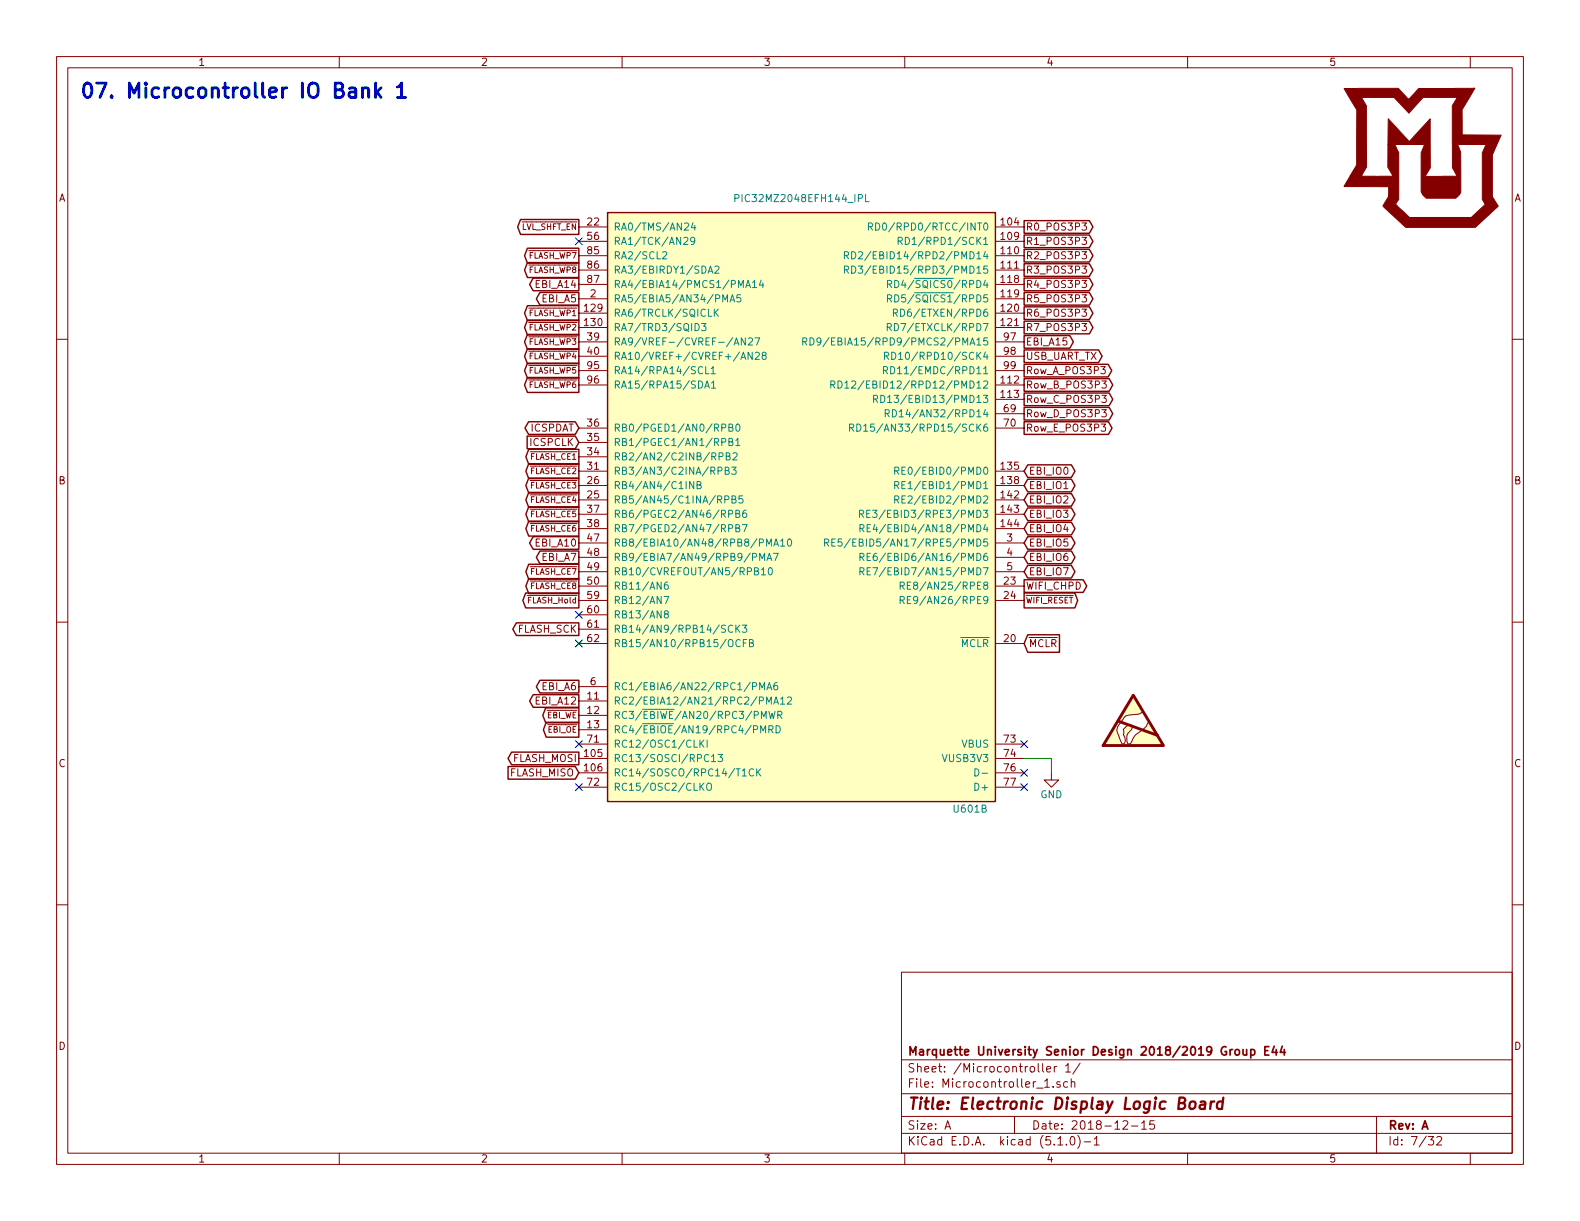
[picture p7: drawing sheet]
<svg xmlns="http://www.w3.org/2000/svg" width="279mm" height="216mm" viewBox="0 0 279 216" stroke-linecap="round" stroke-linejoin="round" font-family="sans-serif">
<g fill="none" stroke="#840000" stroke-width=".18">
<path d="M10 10h259.4v195.9h-259.4zM12 12h255.4v191.9h-255.4zM60 10v2M110 10v2M160 10v2M210 10v2M260 10v2M191.3 39.4h.8l-.4 .5 .4 .1v.6l-.2 .1-.6-.1M10 60h2M102.4 40.1h5M102.4 42.7h5M102.4 45.2h5"/>
<path d="M102.4 47.8h5M102.4 50.3h5M102.4 52.8h5M102.4 55.4h5M102.4 57.9h5M176 40.1h5.1M176 42.7h5.1M176 45.2h5.1M176 47.8h5.1M176 50.3h5.1M176 52.8h5.1M176 55.4h5.1"/>
<path d="M176 57.9h5.1M191.3 42h.8l-.4 .4 .4 .2v.5l-.2 .1-.6-.1M191.3 44.5h.8l-.4 .5 .4 .1v.5l-.2 .2-.6-.2M191.3 47h.8l-.4 .5 .4 .2v.5l-.2 .1-.6-.1M191.3 49.6h.8l-.4 .5 .4 .1v.5l-.2 .2-.6-.2M191.3 52.1h.8l-.4 .5 .4 .1v.6l-.2 .1-.6-.1M191.3 54.7h.8l-.4 .4 .4 .2v.5l-.2 .1-.6-.1M191.3 57.2h.8l-.4 .5 .4 .1v.5l-.2 .2-.6-.2M267.4 60h2M102.4 68.1h5M102.4 78.2h5M102.4 75.7h5"/>
<path d="M102.4 60.5h5M102.4 63h5M102.4 65.5h5M176 68.1h5.1M176 70.6h5.1M176 75.7h5.1M176 60.5h5.1M176 63h5.1M176 73.2h5.1M176 65.5h5.1M194.7 75h.8l-.4 .5 .4 .1-.1 .6-.5 .1-.2-.2M194.8 67.4h.8l-.4 .4 .4 .2v.5l-.2 .1-.6-.1"/>
<path d="M194.8 69.9h.8l-.4 .5 .4 .1v.5l-.2 .2-.6-.2M194.8 72.4h.8l-.4 .5 .4 .2v.5l-.2 .1-.6-.1M102.4 83.3h5M102.4 85.9h5M102.4 88.4h5M102.4 90.9h5M102.4 93.5h5M102.4 96h5M102.4 80.8h5M102.4 98.6h5M176 83.3h5.1M176 85.9h5.1"/>
<path d="M176 88.4h5.1M176 90.9h5.1M176 93.5h5.1M176 96h5.1M176 98.6h5.1M188.1 86.4h.7M10 110h2M102.4 113.8h5M102.4 103.6h5M102.4 106.2h5M102.4 101.1h5M102.4 108.7h5"/>
<path d="M102.4 111.3h5M176 113.8h5.1M176 103.6h5.1M176 106.2h5.1M176 101.1h5.1M267.4 110h2M102.4 134.1h5M102.4 136.7h5M102.4 124h5M102.4 126.5h5M102.4 129h5M102.4 121.4h5"/>
<path d="M102.4 131.6h5M102.4 139.2h5M176 134.1h5.1M176 136.7h5.1M176 131.6h5.1M176 139.2h5.1M185.9 136.7v1.2h1.3l-1.3 1.3-1.2-1.3h1.2M200.4 122.9l1.7 2.9-.6 .4-1.4 .2a1.5 1.5 0 0 0-1.6 1l-.2 .2a1.84 1.84 0 0 0-.4 2.7l.1 .3a1.05 1.05 0 0 0 .6 .9 .98 .98 0 0 0 .1-1.5v-.4a.98 .98 0 0 1 .6-1.3 .48 .48 0 0 1 .6-.1 .48 .48 0 0 1 .3 .5l-.1 .3a1.94 1.94 0 0 0-.7 2.4l.2 .1h.3a5.8 5.8 0 0 1 2.5-2.7l.4-.5a.75 .75 0 0 1 .5-.7l2.5 4.3h-10.8zM10 160h2M267.4 160h2M159.4 171.9h108v32h-108zM159.4 197.4h108"/>
<path d="M159.4 193.4h108M159.4 187.4h108M167.1 199.7l.5-1.5 .5 1.5M167.2 199.2h.8M179.4 197.4v3M184.4 188.1v1.3l.2 .2M184.7 192.3h.9M185.1 189.1l.7-.2-.1-.3h-.4l-.2 .2 .1 .7h.5M186.2 192.1v.2M186.4 188.6v1M186.9 188.6l-.5 .2M187.5 191.3h-.4l-.2 .2v.2l.6 .1v.4h-.6"/>
<path d="M188.4 188.5l.5-.4v1.5M188.4 189.6h.9M188.8 191.3h-.4l-.3 .2 .1 .7h.6M189.4 191.4l.3-.1h.3l.1 1M189.4 190.8v1.5M191 188l-1.3 1.9M198.6 198.3l.2-.1h.4l.2 .4-.9 1.1h.9M200.1 199.1h1.1M201.9 198.6l.4-.4v1.5M201.9 199.7h.8M204.1 198.2h-.7l-.1 .7 .2-.1h.5l.2 .2-.1 .5-.2 .2-.6-.2M243.4 197.4v6.5"/>
<path d="M60 203.9v2M110 203.9v2M159.4 200.4h108M160 203.9v2M187.1 202.5h.8M188.6 202.3v.2M189.4 201.1l.3-.1a.94 .94 0 0 1 0 1.5 .82 .82 0 0 1-.3-1.4zM190.6 200.8a1.71 1.71 0 0 1 0 2.2M191.7 201.9h1.2M193.5 201.4l.4-.4v1.5M193.5 202.5h.9M210 203.9v2"/>
<path d="M252.6 201h.9l-.5 .5 .4 .2v.6l-.2 .2-.6-.2M254.1 201.1l.2-.1h.4l.2 .4-.9 1.1h.9M260 203.9v2"/>
</g>
<path d="M210.5 194.9a.53 .53 0 0 1 .5-.2 .53 .53 0 0 1 .4 .4v.6a.54 .54 0 0 1-.6 .4 .54 .54 0 0 1-.5-.4zM212.3 194.8h.8l-.1 1.3M213.1 195.2l-.7 .1a.4 .4 0 0 0-.3 .4 .4 .4 0 0 0 .3 .4l.6-.1M214.1 194.8l-.1 1.3M214.7 194.8a.55 .55 0 0 0-.6 .3M216.2 194.8a.68 .68 0 0 0-1 .3v.8l.3 .2 .6-.1M216.3 194.1l-.2 2" fill="none" stroke="#840000" stroke-width=".41"/>
<path d="M218 185.6l-.5 .3M218.5 185.7l.2-.1 .4 .1v.7l-.2 .2-.4-.2zM219.8 185.6v.8a.37 .37 0 0 0 .6 0M220.4 185.6v1M221.2 185.6h.4l.3 .3-.1 .5-.2 .2-.4-.1M221.2 185.6v1.5M223.7 185.8h.5M224.4 185.1h-.7v1.5h.7M225.3 185l-.4 1.1h1M225.7 185.6v1M226.7 185l-.3 1.1h.9M227.1 185.6v1" fill="none" stroke="#840000" stroke-width=".3"/>
<g fill="#ffffc2" stroke="#ffffc2" stroke-width=".18">
<path d="M107.4 37.6h68.6v104.1h-68.6z"/>
<path d="M200.4 122.9l1.7 2.9-.6 .4-1.4 .2a1.5 1.5 0 0 0-1.6 1l-.2 .2a1.84 1.84 0 0 0-.4 2.7l.1 .3a1.05 1.05 0 0 0 .6 .9 .98 .98 0 0 0 .1-1.5v-.4a.98 .98 0 0 1 .6-1.3 .48 .48 0 0 1 .6-.1 .48 .48 0 0 1 .3 .5l-.1 .3a1.94 1.94 0 0 0-.7 2.4l.2 .1h.3a5.8 5.8 0 0 1 2.5-2.7l.4-.5a.75 .75 0 0 1 .5-.7l2.5 4.3h-10.8z"/>
</g>
<g fill="none" stroke="#840000" stroke-width=".25">
<path d="M92 38.8h10.4v2.7h-10.4l-.5-1.4zM107.4 37.6h68.6v104.1h-68.6zM181.1 39h11.5l.7 1.1-.7 1.1h-11.5zM93.3 54.1h9.1v2.6h-9.1l-.5-1.3zM93.3 56.6h9.1v2.6h-9.1l-.5-1.3zM93.3 59.1h9.1v2.7h-9.1l-.5-1.3zM93.3 43.9h9.1v2.6h-9.1l-.5-1.3zM93.3 46.4h9.1v2.7h-9.1l-.5-1.3zM94.3 49.2h8.1v2.2h-8.1l-.7-1.1zM95.5 51.7h6.9v2.2h-6.9l-.7-1.1zM181.1 59.3h8.1l.6 1.2-.6 1.1h-8.1zM181.1 41.6h11.5l.7 1.1-.7 1.1h-11.5z"/>
<path d="M181.1 44.1h11.5l.7 1.1-.7 1.1h-11.5zM181.1 46.6h11.5l.7 1.2-.7 1.1h-11.5zM181.1 49.2h11.5l.7 1.1-.7 1.1h-11.5zM181.1 51.7h11.5l.7 1.1-.7 1.1h-11.5zM181.1 54.3h11.5l.7 1.1-.7 1.1h-11.5zM181.1 56.8h11.5l.7 1.1-.7 1.1h-11.5zM93.2 77.1h8.5l.7 1.1-.7 1.1h-8.5zM93.3 61.7h9.1v2.6h-9.1l-.5-1.3zM93.3 64.2h9.1v2.7h-9.1l-.5-1.4zM93.3 66.8h9.1v2.6h-9.1l-.5-1.3zM93.5 74.6h8.2l.7 1.1-.7 1.1h-8.2l-.7-1.1zM93.5 79.5h8.9v2.6h-8.9l-.5-1.3z"/>
<path d="M181.1 64.4h14.9l.6 1.1-.6 1.1h-14.9zM181.1 67h15l.7 1.1-.7 1.1h-15zM181.1 69.5h15l.7 1.1-.7 1.1h-15zM181.1 72h15l.7 1.2-.7 1.1h-15zM181.1 74.6h14.9l.6 1.1-.6 1.1h-14.9zM181.1 61.9h13.2l.6 1.1-.6 1.1h-13.2zM93.5 82h8.9v2.6h-8.9l-.5-1.3zM93.5 84.5h8.9v2.7h-8.9l-.5-1.3zM93.5 87.1h8.9v2.6h-8.9l-.5-1.3zM93.5 89.6h8.9v2.7h-8.9l-.5-1.4zM93.5 92.2h8.9v2.6h-8.9l-.5-1.3zM93.5 99.8h8.9v2.6h-8.9l-.5-1.3z"/>
<path d="M94.3 94.9h8.1v2.2h-8.1l-.7-1.1zM95.5 97.4h6.9v2.3h-6.9l-.7-1.1zM181.7 82.2h7.8l.6 1.1-.6 1.1h-7.8l-.6-1.1zM181.7 84.7h7.8l.6 1.2-.6 1.1h-7.8l-.6-1.1zM181.7 87.3h7.8l.6 1.1-.6 1.1h-7.8l-.6-1.1zM181.7 89.8h7.8l.6 1.1-.6 1.1h-7.8l-.6-1.1zM181.7 92.4h7.8l.6 1.1-.6 1.1h-7.8l-.6-1.1zM181.7 94.9h7.8l.6 1.1-.6 1.1h-7.8l-.6-1.1zM181.7 97.4h7.8l.6 1.2-.6 1.1h-7.8l-.6-1.1zM181.7 100h7.8l.6 1.1-.6 1.1h-7.8l-.6-1.1zM91.3 110.1h11.1v2.3h-11.1l-.6-1.1zM93 104.9h9.4v2.6h-9.4l-.5-1.3z"/>
<path d="M93.5 102.3h8.9v2.7h-8.9l-.5-1.4zM181.1 102.5h10.4l.7 1.1-.7 1.1h-10.4zM181.1 104.9h9l.5 1.3-.5 1.3h-9zM181.7 112.2h5.7v3.1h-5.7l-.6-1.5zM89.8 135.5h11.9l.7 1.2-.7 1.1h-11.9zM90.5 133h11.9v2.2h-11.9l-.7-1.1zM94.3 122.8h8.1v2.3h-8.1l-.7-1.1zM95.5 120.3h6.9v2.2h-6.9l-.7-1.1zM96.5 125.2h5.9v2.6h-5.9l-.5-1.3zM96.6 127.7h5.8v2.7h-5.8l-.5-1.4z"/>
</g>
<g fill="none" stroke="#008484" stroke-width=".18">
<path d="M121 39.5l.5-.1 .2 .1 .1 .3-.1 .2-.7 .7h.8M122.6 39.4l-.3 .9h.7M122.9 39.9v.8M129.9 35.1l.7-.1v-.5l-.7-.1v1.3M153.1 34.4v1.3h.6M154.8 39.4a.64 .64 0 0 1 .8 .7 .64 .64 0 0 1-.8 .6zM156.2 39.5l.2-.1a.69 .69 0 0 1 .4 .7 .69 .69 0 0 1-.4 .6l-.2-.1-.1-.4zM117.2 44.6l.5-.1 .2 .4-.8 .9h.8M120.9 42.1l.5-.1 .2 .3v.2l-.7 .7h.7M122.9 42.5l-.3 .2h-.3l-.2-.2 .2-.5h.3l.2 .1a.87 .87 0 0 1-.3 1.1h-.2M122.9 57.2a.64 .64 0 0 1 .8 .6 .64 .64 0 0 1-.8 .7zM124.1 57.2h.7l-.4 .5 .4 .1-.1 .6-.4 .1-.2-.2"/>
<path d="M125.2 48.3l.4-1.3 .5 1.3M125.3 54.7v1.2h.6M125.3 48h.6M126.3 54.7v1.2M126.4 47.2l.5-.2 .3 .4-.8 .9h.8M126.5 55.2l.5 .7M127 54.7l-.7 .7M127.8 53.4v-1.3l.4 .9 .5-.9v1.3M129.1 53.4l.4-1.3 .4 1.3M129.2 53h.6M131 52.1h-.6l-.1 .6 .2-.1 .5 .1v.6l-.2 .1-.5-.1M131.8 59.7v1.3l-.7-1.3v1.3"/>
<path d="M131.9 50.9l.4-1.3 .4 1.3M132 50.5h.6M132.4 59.9l.4-.2 .3 .4-.1 .2-.7 .7h.8M133.1 49.9l.3-.3v1.3M133.1 50.9h.7M133.5 59.7h.8l-.5 1.3M134.6 49.5l-.3 .9h.8M134.9 50v.9M143.2 59.7a.64 .64 0 0 1 .7 .7 .64 .64 0 0 1-.7 .6zM146.6 59.7l-1.1 1.6M149.3 45.2l.7-.1v-.5l-.7-.1v1.3M149.3 47.7l.7-.1v-.4l-.7-.2v1.3"/>
<path d="M149.6 45.2l.5 .6M149.6 47.7l.5 .6M150.6 44.5a.64 .64 0 0 1 .7 .6 .64 .64 0 0 1-.7 .7zM150.6 47a.64 .64 0 0 1 .7 .7 .64 .64 0 0 1-.7 .6zM151.8 47h.8l-.5 .5 .4 .2 .1 .4-.3 .2-.5-.1M151.8 44.6l.5-.1 .3 .4-.8 .9h.8M153.6 40.1l.6-.1 .1-.1-.1-.4-.1-.1h-.5v1.3M153.9 40.1l.4 .6M156.9 57.9l.6-.1 .1-.2v-.3l-.2-.1h-.5v1.3M156.9 50.2l.7-.1v-.4l-.7-.1v1.3M156.9 52.8l.7-.1v-.5l-.7-.1v1.3M157.2 57.9l.4 .6"/>
<path d="M157.3 50.2l.4 .7M157.3 52.8l.4 .6M158 55.3h.6v-.5l-.1-.1h-.5v1.2M158.2 57.2a.64 .64 0 0 1 .7 .6 .64 .64 0 0 1-.7 .7zM158.2 49.6a.64 .64 0 0 1 .8 .6 .64 .64 0 0 1-.8 .7zM158.2 52.1a.64 .64 0 0 1 .8 .7 .64 .64 0 0 1-.8 .6zM158.3 55.3l.4 .6M158.8 42.6h.6l.2-.2-.1-.3-.2-.1h-.5v1.2M159.1 42.6l.5 .6M159.3 54.7a.64 .64 0 0 1 .7 .6 .64 .64 0 0 1-.7 .6zM160.1 42a.64 .64 0 0 1 .7 .6 .64 .64 0 0 1-.7 .6zM124.3 64.9a.51 .51 0 0 0-.7 0 .51 .51 0 0 0-.1 .7 .46 .46 0 0 0 .2 .4 .46 .46 0 0 0 .6 0"/>
<path d="M124.6 68.6l.4-1.2 .5 1.2M124.7 68.3h.6M124.8 64.8v1.3h.6M125.8 65.2l.3-.4v1.3M125.8 66.1h.7M125.8 67.7l.4-.3v1.2M125.8 68.6h.7M127.6 78.2l.6-.1 .1-.5-.2-.1h-.5v1.3M127.6 75.6h.6l.1-.5-.2-.1h-.5v1.3M128.9 78.1h.5l.2-.2-.1-.3-.6-.1v1.3h.5l.2-.1v-.3l-.3-.3M128.9 75.6l.5-.1 .2-.2-.1-.2-.6-.1v1.3h.5l.2-.2v-.3l-.3-.2M129.8 61l.4-1.3 .5 1.3"/>
<path d="M129.9 60.7h.6M130.1 77.9l.4-.4v1.3M130.1 78.8h.7M130.2 75.1l.2-.1a.67 .67 0 0 1 .5 .6 .67 .67 0 0 1-.5 .7l-.2-.2-.1-.3zM133 62.3v1.3l-.7-1.3v1.3M133.6 62.4l.4-.1 .3 .3-.8 1h.8M135 62.8l-.2-.1v-.3l.2-.1 .4 .1v.3l-.5 .2-.1 .2v.2l.2 .3 .4-.1 .1-.2-.1-.4-.1-.1M142 60.4h.6v-.5l-.2-.2h-.4v1.3M142.3 60.4l.4 .6M145.2 60.3l-.3 .2h-.3l-.2-.2 .1-.4 .2-.2h.2l.3 .3a.97 .97 0 0 1-.3 1h-.3M146.9 68h.6l.2-.2-.1-.3-.2-.1h-.5v1.2M147.2 68l.5 .6"/>
<path d="M148.2 67.4a.64 .64 0 0 1 .7 .6 .64 .64 0 0 1-.7 .6zM149.4 67.7l.4-.3v1.2M149.4 68.6h.7M150.2 75.6h.7l.1-.2-.1-.3-.2-.1h-.5v1.3M150.5 75.6l.5 .7M150.6 67.5l.5-.1 .2 .1v.2v.2l-.8 .7h.8M151.5 75a.64 .64 0 0 1 .8 .6 .64 .64 0 0 1-.8 .7zM152.7 75.3l.4-.3v1.3M152.7 76.3h.7M154.5 70.6l.6-.1v-.5l-.1-.1h-.5v1.3M154.8 70.6l.4 .6M155.8 69.9a.64 .64 0 0 1 .7 .6 .64 .64 0 0 1-.7 .7z"/>
<path d="M156.2 65.5l.6-.1 .1-.5-.2-.1h-.5v1.3M156.4 62.9h.6l.1-.2v-.3l-.2-.1h-.5v1.3M156.5 73.1h.6l.1-.5-.2-.2h-.5v1.3M156.5 65.5l.4 .6M156.7 62.9l.4 .7M156.8 73.1l.5 .6M157.5 64.8a.64 .64 0 0 1 .7 .7 .64 .64 0 0 1-.7 .6zM157.7 62.3a.64 .64 0 0 1 .7 .6 .64 .64 0 0 1-.7 .7zM157.8 72.4a.64 .64 0 0 1 .7 .7 .64 .64 0 0 1-.7 .6zM122.7 85.1v1.3l-.8-1.3v1.3M123.3 85.8l.5-.1 .2-.2-.1-.2-.6-.2v1.3h.5l.2-.1v-.3l-.3-.2M127 83.3l.6-.1v-.5l-.1-.1h-.5v1.3"/>
<path d="M127.2 80.7h.6v-.5l-.2-.1h-.4v1.2M128.2 88.3l.7-.1v-.4l-.7-.1v1.3M128.2 83.2h.6l.1-.2v-.3l-.7-.1v1.3h.5l.2-.2 .1-.3-.3-.2M128.4 80.7l.6-.1 .1-.2-.1-.2-.6-.1v1.2h.5l.2-.1v-.3l-.2-.2M128.9 90.9l.6-.1v-.5l-.2-.1h-.4v1.3M128.9 93.4l.6-.1v-.4l-.2-.1h-.4v1.2M129.4 82.6h.8l-.5 .5 .4 .1v.5l-.2 .2-.5-.2M129.4 88.3l.6-.1 .1-.2-.1-.2-.6-.1v1.3h.5l.2-.2 .1-.3-.3-.2M129.6 80.2l.5-.1 .3 .3-.1 .2-.7 .7h.8M130.1 90.8h.6l.1-.2-.1-.3-.6-.1v1.3h.5l.2-.1v-.3l-.3-.3M130.1 93.4l.6-.1 .1-.2-.1-.2-.6-.1v1.2h.5l.2-.1v-.3l-.3-.2M131.3 92.8h.8l-.5 1.2"/>
<path d="M131.3 87.7h-.6v.6l.4-.1 .3 .2v.3l-.3 .3-.4-.2M131.9 90.2l-.3 .1a.81 .81 0 0 0 0 1.2l.3-.1 .2-.4-.3-.3h-.2l-.3 .3M133.1 98.5h.6l.1-.2-.1-.3-.1-.2h-.5v1.3M134.3 99.1v-1.3l.5 1 .4-1v1.3M135.6 96.6v-1.3l.4 .9 .4-.9v1.3M135.6 99.1l.4-1.3 .5 1.3M135.7 98.8h.6M136.8 97.8h.8l-.5 1.3M136.8 96.6l.4-1.3 .5 1.3M137 96.2h.5M138 95.7l.4-.4v1.3M138 96.6h.8"/>
<path d="M139.4 95.4l.1-.1a.67 .67 0 0 1 .5 .6 .67 .67 0 0 1-.5 .7 .83 .83 0 0 1-.1-1.2zM145.8 96l.6-.1 .2-.2-.1-.3-.2-.1h-.5v1.3M146.1 96l.5 .6M147.1 95.9h.4M147.7 95.3h-.6v1.3h.6M148.8 95.3h-.5l-.1 .6 .5-.1 .2 .2v.3l-.2 .3-.5-.2M150.4 95.3l-1.1 1.6M152 90.9l.6-.1 .1-.1v-.4l-.2-.1h-.5v1.3M152.1 93.4l.6-.1v-.4l-.1-.1h-.5v1.2M152.1 98.5l.6-.1v-.4l-.1-.2h-.5v1.3M152.3 90.9l.4 .6M152.3 93.4l.5 .6"/>
<path d="M152.3 98.5l.5 .6M153.3 90.8h.4M153.3 93.4h.4M153.3 98.5h.4M153.9 90.2h-.6v1.3h.6M153.9 92.8h-.6v1.2h.6M153.9 97.8h-.6v1.3h.6M154.3 90.2h.8l-.4 .5 .3 .1 .1 .5-.3 .2-.5-.1M154.7 92.7l-.3 .9h.8M155 97.8h-.2a.79 .79 0 0 0-.1 1.3l.4-.1v-.5l-.4-.2-.3 .3M158.2 83.3l.7-.1v-.5l-.7-.1v1.3M158.2 85.8l.7-.1v-.4l-.7-.2v1.3"/>
<path d="M158.2 88.3l.7-.1v-.4l-.7-.1v1.3M158.5 83.3l.5 .6M158.5 85.8l.5 .6M158.5 88.3l.5 .7M159.5 83.2h.4M159.5 85.8h.4M159.5 88.3h.4M160.1 82.6h-.6v1.3h.6M160.1 85.1h-.6v1.3h.6M160.1 87.7h-.6v1.3h.6M117.4 105.5h.9l-.6 1.2M117.7 108.6l-.2-.2v-.3l.2-.1 .4 .1v.3l-.5 .2-.1 .2v.2l.2 .3 .4-.1 .1-.2-.1-.3-.1-.1"/>
<path d="M118.1 102.9l-.4 .1a.87 .87 0 0 0 0 1.2l.4-.1v-.6l-.4-.1-.2 .3M129.6 110.7a.6 .6 0 0 0-.9 .4 .6 .6 0 0 0 .6 .7l.3-.1M130.1 110.5v1.3M130.3 111.1l.5 .7M130.8 110.5l-.7 .8M130.9 113.2a.5 .5 0 0 0-.6 0 .5 .5 0 0 0-.2 .6 .45 .45 0 0 0 .3 .5 .45 .45 0 0 0 .5-.1M131.3 110.5h.8l-.5 .5 .4 .2 .1 .4-.3 .2-.5-.1M131.4 113.7h.5M132.1 113.1h-.7v1.3M132.5 113.7l.6-.1 .1-.2-.1-.2-.6-.1v1.3h.5l.2-.2v-.3l-.3-.2M133.4 101l.6-.1 .1-.2-.1-.2-.6-.1v1.3h.5l.2-.2 .1-.3-.3-.2M134.6 100.7l.4-.3v1.3"/>
<path d="M134.6 101.7h.8M136 100.5l.2-.1a.69 .69 0 0 1 .4 .6 .69 .69 0 0 1-.4 .7l-.2-.2-.1-.3zM152.1 101l.6-.1v-.4l-.1-.1h-.5v1.3M152.3 101l.5 .7M153.3 101h.4M153.9 100.4h-.6v1.3h.6M154.4 100.4h.8l-.5 1.3M159.2 103.6l.7-.1v-.5l-.2-.1h-.5v1.3M159.2 106.1l.7-.1v-.4l-.2-.1h-.5v1.2M159.5 103.6l.4 .6M159.5 106.1l.4 .6M160.5 103.5h.4"/>
<path d="M160.5 106.1h.4M161.1 102.9h-.6v1.3h.6M161.1 105.5h-.6v1.2h.6M122.7 130.9v1.2h.6M123.8 130.9v1.2M124 131.4l.5 .7M124 139l.5 .8M124.5 130.9l-.7 .7M124.5 138.5l-.7 .7M125 130.9v1.2M125.1 138.6l.2-.1a.44 .44 0 0 1 .5 .4v.7l-.3 .2-.4-.1a.93 .93 0 0 1 0-1.1zM125.8 133.8l.4-.4v1.3"/>
<path d="M125.8 134.7h.7M127 133.4h.8l-.5 .5 .4 .1 .1 .4-.3 .3-.5-.2M131.3 137.2h.7M133.1 121.4l.6-.1 .1-.2-.1-.3-.1-.1h-.5v1.3M133.2 136.1a.6 .6 0 0 0-.8 .4 .6 .6 0 0 0 .6 .7l.2-.1M133.8 135.9v1.3M134 136.5l.5 .7M134.3 122v-1.3l.5 .9 .4-.9v1.3M134.5 129.6v-1.3l.5 .9 .4-.9v1.3M134.5 135.9l-.7 .8M134.6 127.1v-1.3l.5 .9 .4-.9v1.3M135.6 124.5v-1.3l.4 1 .4-1v1.3"/>
<path d="M135.6 122l.4-1.3 .5 1.3M135.7 121.6h.6M136 125.8l.3 1.3 .2-1 .3 1 .3-1.3M136 129l.7-.1v-.5l-.2-.1h-.5v1.3M136.3 129l.4 .6M136.8 124.5l.4-1.3 .5 1.3M137 124.2h.5M137.2 128.3a.64 .64 0 0 1 .8 .7 .64 .64 0 0 1-.8 .6zM137.4 120.7l-.3 .1a.87 .87 0 0 0 0 1.2l.4-.2v-.5l-.4-.1-.3 .2M137.5 126.4l.7-.1v-.4l-.7-.1v1.3M137.8 126.4l.5 .7M138 123.6l.4-.4v1.3"/>
<path d="M138 124.5h.8M139.2 123.4l.5-.2 .3 .4-.8 .9h.8M172.4 135.9a.64 .64 0 0 1 .7 .7 .64 .64 0 0 1-.7 .6zM173.7 136.7h.9"/>
</g>
<path d="M181.1 134.1h4.8v2.6" fill="none" stroke="#008400" stroke-width=".18"/>
<path d="M197.7 127.5l7 2.5M200.4 122.9l5.3 8.9h-10.6z" fill="none" stroke="#840000" stroke-width=".51"/>
<g fill="none" stroke="#000084" stroke-width=".18">
<path d="M101.8 42.1l1.2 1.2M103 42.1l-1.2 1.2M101.8 108.1l1.2 1.2M101.8 113.2l1.2 1.2M103 108.1l-1.2 1.2M103 113.2l-1.2 1.2M101.8 131l1.2 1.2M101.8 138.6l1.2 1.2M103 131l-1.2 1.2M103 138.6l-1.2 1.2M180.5 131l1.2 1.2M180.5 138.6l1.2 1.2"/>
<path d="M180.5 136l1.2 1.3M181.7 131l-1.2 1.2M181.7 138.6l-1.2 1.2M181.7 136l-1.2 1.3"/>
</g>
<path d="M64.1 15.8a.63 .63 0 0 1 1.1 .1v1.3M64.1 15.5v1.7M66.4 14.7v2.5M66.6 16.3l.8 .9M67.4 15.5l-1 1M70.3 15.4l.2-.1 .5-.6v2.5M70.3 17.2h1.4" fill="none" stroke="#0000c2" stroke-width=".51"/>
<path d="M237.7 15.6h9.6l1.8 2 1.8-2h9.9l-2.3 3.8 .1 4.5h6.9l-1.6 3.5v7.4l1 1.6-4 3.8h-12.3l-4-3.8 .9-1.6 .1-1.8h-7.9l1.1-1.9h7.5l-.9-1.6v-3.9h1.3l.6 1.4v8.3l-.5 .8 2.5 2.4h10.9l2.5-2.4-.6-.8v-8.3l.7-1.4h-5l.5 1.3v7.1l-.9 1.1h-5.2l-.7-.7-.2-.5v-6.9l.6-1.4h-6.5l.1-4.6 3.7 4 3.7-4v8.7l-.9 1.5 5.7-.1-.9-1.4v-11l.9-1.5h-6l-2.6 2.8-2.6-2.8h-5.7l.8 1.5 .1 10.8-1 1.6h-1.9l1.1-1.9v-9.8z" fill="#840000" stroke="#840000" stroke-width=".18"/>
<text font-size="3.5" fill="#0000c2" x="14" y="17.3">07. Microcontroller IO Bank 1</text>
<text font-size="2.8" fill="#840000" x="160.4" y="196.2">Title: Electronic Display Logic Board</text>
<g font-size="2.1" fill="#840000">
<text x="160.4" y="189.6">Sheet: /Microcontroller 1/</text>
<text x="160.4" y="186.6">Marquette University Senior Design 2018/2019 Group E44</text>
<text x="160.4" y="192.3">File: Microcontroller_1.sch</text>
<text x="160.4" y="202.5">KiCad E.D.A. kicad (5.1.0)-1</text>
<text x="160.4" y="199.7">Size: A</text>
<text x="182.4" y="199.7">Date: 2018-12-15</text>
<text x="245.4" y="199.7">Rev: A</text>
<text x="245.4" y="202.5">Id: 7/32</text>
</g>
<g font-size="1.8" fill="#840000">
<text x="35" y="11.6">1</text>
<text x="85" y="11.6">2</text>
<text x="135" y="11.6">3</text>
<text x="185" y="11.6">4</text>
<text x="235" y="11.6">5</text>
<text x="10.4" y="35.6">A</text>
<text x="267.8" y="35.6">A</text>
<text x="103.9" y="39.9">22</text>
<text x="177.1" y="39.9">104</text>
<text x="181.4" y="40.8">R0_POS3P3</text>
<text x="103.9" y="42.4">56</text>
<text x="103.9" y="45">85</text>
<text x="103.9" y="47.5">86</text>
<text x="177.1" y="42.4">109</text>
<text x="177.1" y="45">110</text>
<text x="177.1" y="47.5">111</text>
<text x="181.4" y="43.3">R1_POS3P3</text>
<text x="181.4" y="45.8">R2_POS3P3</text>
<text x="94.9" y="50.9">EBI_A14</text>
<text x="95.9" y="53.5">EBI_A5</text>
<text x="103.9" y="50">87</text>
<text x="104.4" y="52.6">2</text>
<text x="177.1" y="50">118</text>
<text x="177.1" y="52.6">119</text>
<text x="181.4" y="48.4">R3_POS3P3</text>
<text x="181.4" y="50.9">R4_POS3P3</text>
<text x="181.4" y="53.5">R5_POS3P3</text>
<text x="103.4" y="55.1">129</text>
<text x="103.4" y="57.7">130</text>
<text x="177.1" y="55.1">120</text>
<text x="177.1" y="57.7">121</text>
<text x="181.4" y="56">R6_POS3P3</text>
<text x="181.4" y="58.5">R7_POS3P3</text>
<text x="103.9" y="60.2">39</text>
<text x="103.9" y="62.7">40</text>
<text x="103.9" y="65.3">95</text>
<text x="177.6" y="60.2">97</text>
<text x="177.6" y="62.7">98</text>
<text x="177.6" y="65.3">99</text>
<text x="181.4" y="61.1">EBI_A15</text>
<text x="181.4" y="63.6">USB_UART_TX</text>
<text x="103.9" y="67.8">96</text>
<text x="177.1" y="67.8">112</text>
<text x="177.1" y="70.4">113</text>
<text x="181.4" y="66.2">Row_A_POS3P3</text>
<text x="181.4" y="68.7">Row_B_POS3P3</text>
<text x="181.4" y="71.2">Row_C_POS3P3</text>
<text x="93.8" y="76.3">ICSPDAT</text>
<text x="103.9" y="78">35</text>
<text x="103.9" y="75.4">36</text>
<text x="177.6" y="72.9">69</text>
<text x="177.6" y="75.4">70</text>
<text x="181.4" y="73.8">Row_D_POS3P3</text>
<text x="181.4" y="76.3">Row_E_POS3P3</text>
<text x="93.8" y="78.9">ICSPCLK</text>
<text x="103.9" y="83.1">31</text>
<text x="103.9" y="80.5">34</text>
<text x="177.1" y="83.1">135</text>
<text x="181.9" y="83.9">EBI_IO0</text>
<text x="10.4" y="85.6">B</text>
<text x="103.9" y="88.1">25</text>
<text x="103.9" y="85.6">26</text>
<text x="177.1" y="85.6">138</text>
<text x="177.1" y="88.1">142</text>
<text x="181.9" y="86.5">EBI_IO1</text>
<text x="181.9" y="89">EBI_IO2</text>
<text x="267.8" y="85.6">B</text>
<text x="103.9" y="90.7">37</text>
<text x="103.9" y="93.2">38</text>
<text x="103.9" y="95.8">47</text>
<text x="177.1" y="90.7">143</text>
<text x="177.1" y="93.2">144</text>
<text x="178.1" y="95.8">3</text>
<text x="181.9" y="91.6">EBI_IO3</text>
<text x="181.9" y="94.1">EBI_IO4</text>
<text x="94.9" y="96.6">EBI_A10</text>
<text x="95.9" y="99.2">EBI_A7</text>
<text x="103.9" y="98.3">48</text>
<text x="103.9" y="100.8">49</text>
<text x="178.1" y="98.3">4</text>
<text x="178.1" y="100.8">5</text>
<text x="181.9" y="96.6">EBI_IO5</text>
<text x="181.9" y="99.2">EBI_IO6</text>
<text x="181.9" y="101.7">EBI_IO7</text>
<text x="103.9" y="103.4">50</text>
<text x="103.9" y="105.9">59</text>
<text x="177.6" y="103.4">23</text>
<text x="177.6" y="105.9">24</text>
<text x="181.4" y="104.3">WIFI_CHPD</text>
<text x="91.5" y="111.9">FLASH_SCK</text>
<text x="103.9" y="108.5">60</text>
<text x="103.9" y="111">61</text>
<text x="103.9" y="113.5">62</text>
<text x="177.6" y="113.5">20</text>
<text x="181.9" y="114.4">MCLR</text>
<text x="94.9" y="124.6">EBI_A12</text>
<text x="95.9" y="122">EBI_A6</text>
<text x="103.9" y="123.7">11</text>
<text x="104.4" y="121.2">6</text>
<text x="103.9" y="126.2">12</text>
<text x="103.9" y="128.8">13</text>
<text x="103.9" y="131.3">71</text>
<text x="177.6" y="131.3">73</text>
<text x="10.4" y="135.6">C</text>
<text x="90.2" y="137.3">FLASH_MISO</text>
<text x="90.7" y="134.7">FLASH_MOSI</text>
<text x="103.4" y="133.9">105</text>
<text x="103.4" y="136.4">106</text>
<text x="177.6" y="133.9">74</text>
<text x="177.6" y="136.4">76</text>
<text x="267.8" y="135.6">C</text>
<text x="103.9" y="138.9">72</text>
<text x="177.6" y="138.9">77</text>
<text x="10.4" y="185.6">D</text>
<text x="267.8" y="185.6">D</text>
<text x="35" y="205.5">1</text>
<text x="85" y="205.5">2</text>
<text x="135" y="205.5">3</text>
<text x="185" y="205.5">4</text>
<text x="235" y="205.5">5</text>
</g>
<g font-size="1.8" fill="#008484">
<text x="130.9" y="35.7">PIC32MZ2048EFH144_IPL</text>
<text x="108.5" y="40.8">RA0/TMS/AN24</text>
<text x="156.5" y="40.8">RD0/RPD0/RTCC/INT0</text>
<text x="108.5" y="43.3">RA1/TCK/AN29</text>
<text x="108.5" y="45.8">RA2/SCL2</text>
<text x="153.2" y="45.8">RD2/EBID14/RPD2/PMD14</text>
<text x="161.1" y="43.3">RD1/RPD1/SCK1</text>
<text x="108.5" y="53.5">RA5/EBIA5/AN34/PMA5</text>
<text x="108.5" y="48.4">RA3/EBIRDY1/SDA2</text>
<text x="108.5" y="50.9">RA4/EBIA14/PMCS1/PMA14</text>
<text x="153.2" y="48.4">RD3/EBID15/RPD3/PMD15</text>
<text x="159.3" y="50.9">RD4/SQICS0/RPD4</text>
<text x="159.3" y="53.5">RD5/SQICS1/RPD5</text>
<text x="108.5" y="56">RA6/TRCLK/SQICLK</text>
<text x="108.5" y="58.5">RA7/TRD3/SQID3</text>
<text x="158.7" y="58.5">RD7/ETXCLK/RPD7</text>
<text x="159.9" y="56">RD6/ETXEN/RPD6</text>
<text x="108.5" y="61.1">RA9/VREF-/CVREF-/AN27</text>
<text x="108.5" y="63.6">RA10/VREF+/CVREF+/AN28</text>
<text x="146.6" y="61.1">RD9/EBIA15/RPD9/PMCS2/PMA15</text>
<text x="159.1" y="63.6">RD10/RPD10/SCK4</text>
<text x="108.5" y="66.2">RA14/RPA14/SCL1</text>
<text x="108.5" y="68.7">RA15/RPA15/SDA1</text>
<text x="151.2" y="68.7">RD12/EBID12/RPD12/PMD12</text>
<text x="157.4" y="71.2">RD13/EBID13/PMD13</text>
<text x="158.6" y="66.2">RD11/EMDC/RPD11</text>
<text x="108.5" y="76.3">RB0/PGED1/AN0/RPB0</text>
<text x="154.1" y="76.3">RD15/AN33/RPD15/SCK6</text>
<text x="159.3" y="73.8">RD14/AN32/RPD14</text>
<text x="108.5" y="83.9">RB3/AN3/C2INA/RPB3</text>
<text x="108.5" y="81.4">RB2/AN2/C2INB/RPB2</text>
<text x="108.5" y="78.9">RB1/PGEC1/AN1/RPB1</text>
<text x="160.5" y="83.9">RE0/EBID0/PMD0</text>
<text x="108.5" y="89">RB5/AN45/C1INA/RPB5</text>
<text x="108.5" y="86.5">RB4/AN4/C1INB</text>
<text x="160.5" y="86.5">RE1/EBID1/PMD1</text>
<text x="160.5" y="89">RE2/EBID2/PMD2</text>
<text x="108.5" y="91.6">RB6/PGEC2/AN46/RPB6</text>
<text x="108.5" y="94.1">RB7/PGED2/AN47/RPB7</text>
<text x="155.3" y="91.6">RE3/EBID3/RPE3/PMD3</text>
<text x="155.4" y="94.1">RE4/EBID4/AN18/PMD4</text>
<text x="108.5" y="96.6">RB8/EBIA10/AN48/RPB8/PMA10</text>
<text x="108.5" y="99.2">RB9/EBIA7/AN49/RPB9/PMA7</text>
<text x="108.5" y="101.7">RB10/CVREFOUT/AN5/RPB10</text>
<text x="150.3" y="96.6">RE5/EBID5/AN17/RPE5/PMD5</text>
<text x="155.4" y="99.2">RE6/EBID6/AN16/PMD6</text>
<text x="155.4" y="101.7">RE7/EBID7/AN15/PMD7</text>
<text x="108.5" y="104.3">RB11/AN6</text>
<text x="108.5" y="106.8">RB12/AN7</text>
<text x="161.4" y="104.3">RE8/AN25/RPE8</text>
<text x="161.4" y="106.8">RE9/AN26/RPE9</text>
<text x="108.5" y="109.3">RB13/AN8</text>
<text x="108.5" y="111.9">RB14/AN9/RPB14/SCK3</text>
<text x="108.5" y="114.4">RB15/AN10/RPB15/OCFB</text>
<text x="169.9" y="114.4">MCLR</text>
<text x="108.5" y="124.6">RC2/EBIA12/AN21/RPC2/PMA12</text>
<text x="108.5" y="122">RC1/EBIA6/AN22/RPC1/PMA6</text>
<text x="108.5" y="127.1">RC3/EBIWE/AN20/RPC3/PMWR</text>
<text x="108.5" y="129.7">RC4/EBIOE/AN19/RPC4/PMRD</text>
<text x="108.5" y="134.7">RC13/SOSCI/RPC13</text>
<text x="108.5" y="137.3">RC14/SOSCO/RPC14/T1CK</text>
<text x="108.5" y="132.2">RC12/OSC1/CLKI</text>
<text x="167" y="134.7">VUSB3V3</text>
<text x="170.1" y="132.2">VBUS</text>
<text x="108.5" y="139.8">RC15/OSC2/CLKO</text>
<text x="168.8" y="143.7">U601B</text>
<text x="172.7" y="139.8">D+</text>
<text x="184" y="141.1">GND</text>
</g>
<g font-size="1.4" fill="#840000">
<text x="92.2" y="40.6">LVL_SHFT_EN</text>
<text x="93.5" y="45.7">FLASH_WP7</text>
<text x="93.5" y="48.3">FLASH_WP8</text>
<text x="93.5" y="55.9">FLASH_WP1</text>
<text x="93.5" y="58.4">FLASH_WP2</text>
<text x="93.5" y="61">FLASH_WP3</text>
<text x="93.5" y="63.5">FLASH_WP4</text>
<text x="93.5" y="66">FLASH_WP5</text>
<text x="93.5" y="68.6">FLASH_WP6</text>
<text x="93.9" y="81.3">FLASH_CE1</text>
<text x="93.9" y="83.8">FLASH_CE2</text>
<text x="93.9" y="86.4">FLASH_CE3</text>
<text x="93.9" y="88.9">FLASH_CE4</text>
<text x="93.9" y="91.4">FLASH_CE5</text>
<text x="93.9" y="94">FLASH_CE6</text>
<text x="93.9" y="101.6">FLASH_CE7</text>
<text x="93.5" y="106.7">FLASH_Hold</text>
<text x="93.9" y="104.1">FLASH_CE8</text>
<text x="181.4" y="106.7">WIFI_RESET</text>
<text x="96.7" y="127">EBI_WE</text>
<text x="96.9" y="129.5">EBI_OE</text>
</g>
</svg>
